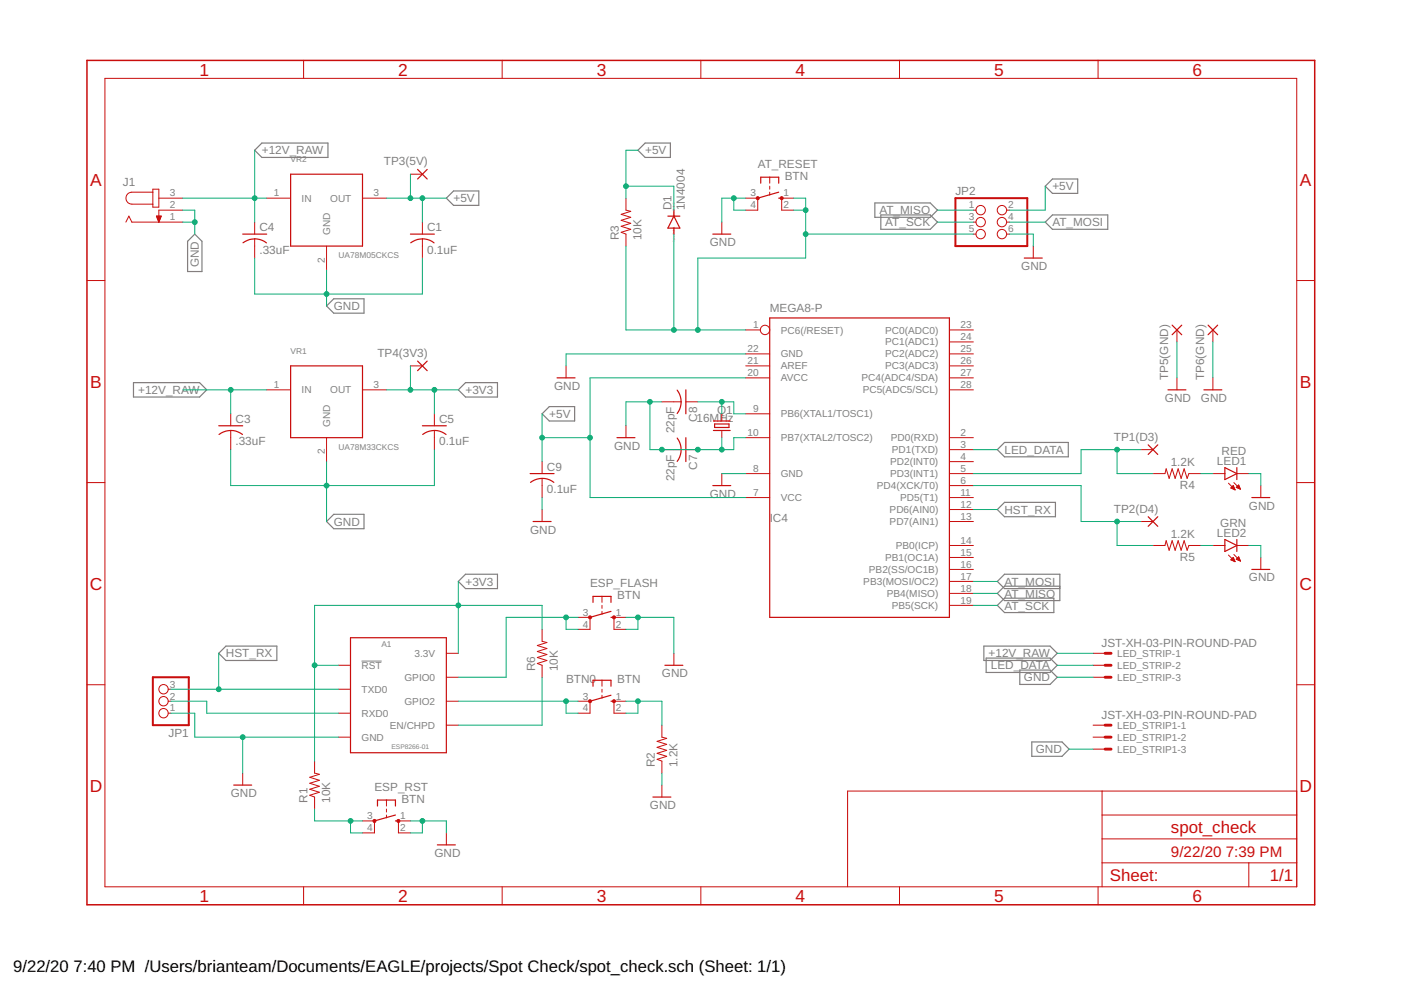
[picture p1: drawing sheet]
<svg xmlns="http://www.w3.org/2000/svg" width="297mm" height="210mm" viewBox="0 0 297 210" stroke-linecap="round" stroke-linejoin="round" font-family="sans-serif">
<path d="M76.6 140.2h4.3" fill="none" stroke="#808080" stroke-width=".21"/>
<g fill="none" stroke="#808080" stroke-width=".25">
<path d="M54 31.9l1.5-1.6h14v3.1h-14zM136.8 30.3h5.3v3.1h-5.3l-1.5-1.5zM221.6 39.5l1.5-1.5h5.4v3h-5.4zM41.3 49.6l1.5 1.6v6.4h-3v-6.4zM94.6 42l1.6-1.5h5.3v3h-5.3zM185.5 43h11.7l1.6 1.6-1.6 1.5h-11.7zM186.8 45.6h10.4l1.6 1.5-1.6 1.5h-10.4zM221.6 47.1l1.5-1.5h11.8v3h-11.8zM69.2 64.9l1.6-1.5h6.4v3h-6.4zM28.3 81.1h14l1.5 1.6-1.5 1.5h-14zM97.2 82.7l1.5-1.6h6.8v3.1h-6.8zM114.9 87.7l1.6-1.5h5.3v3.1h-5.3z"/>
<path d="M211.5 95.3l1.5-1.5h13.5v3.1h-13.5zM69.2 110.6l1.6-1.5h6.4v3h-6.4zM211.5 108l1.5-1.5h10.8v3.1h-10.8zM46.4 138.5l1.5-1.5h10.8v3h-10.8zM97.2 123.3l1.5-1.5h6.8v3h-6.8zM208.6 137h14l1.6 1.5-1.6 1.5h-14zM209.1 139.5h13.5l1.6 1.6-1.6 1.5h-13.5zM211.5 128.4l1.5-1.6h10.4v3.1h-10.4zM224.7 124.3h-11.7l-1.5 1.5 1.5 1.5h11.7v-5.5h-11.7l-1.5 1.5 1.5 1.5h11.7M216.2 142.1h6.4l1.6 1.5-1.6 1.5h-6.4zM218.8 157.3h6.4l1.5 1.5-1.5 1.6h-6.4z"/>
</g>
<g fill="none" stroke="#c90d0c" stroke-width=".21">
<path d="M22.2 16.6h252.7v171.4h-252.7zM64.4 12.8v3.8M106.5 12.8v3.8M148.6 12.8v3.8M190.7 12.8v3.8M232.8 12.8v3.8M87 36.9h2.6M163.2 37.6v1.2M163.2 39.5v.6M18.4 59.5h3.8M26.7 47.1l.6-1.3 .7 1.3h10.8M32.4 40.7h-4.4a1.27 1.27 0 0 0-1.3 1.3 1.27 1.27 0 0 0 1.3 1.3h4.4"/>
<path d="M32.4 40.1h1.3v3.8h-1.3zM33.2 45.8h1l-.5 1.3zM33.2 46h.9M33.3 46.1h.8M33.3 46.2h.7M33.4 46.3h.6M33.4 46.4h.6M33.5 46.6h.4M33.5 46.7h.3M33.6 46.8h.2M33.6 46.9h.1M33.7 47h.1"/>
<path d="M33.7 42h5.1M38.8 44.6h-5.1v2.5M54 47.1v2.5M54 50.7v4M56.5 42h5.1M69.2 52.2v5.1M76.9 42h5M89.6 47.1v2.5M89.6 50.7v4M132.7 42v2.6l1 .2-2 .6 2 .7-2 .6 2 .6-2 .7 2 .6-2 .7 1 .3v2.6M153 47.1v2.5M158.1 42h2.6v2.6h-2.6"/>
<path d="M163.2 40.7v.7M168.3 42h-2.6v2.6h2.6M206.4 47.1h.5M206.4 44.6h.5M206.4 49.6h.5M213.4 47.1h.6M213.4 44.6h.6M213.4 49.6h.6M219.1 52.2v2.5M274.9 59.5h3.8M87 77.6h2.6M120 77.6v2.5"/>
<path d="M158.1 75h5.1M158.1 77.6h5.1M158.1 70h3.1M201.3 75h5.1M201.3 77.6h5.1M201.3 72.5h5.1M201.3 70h5.1M249.5 70v2.5M257.2 70v2.5M48.9 87.7v2.6M48.9 91.3v4M56.5 82.7h5.1"/>
<path d="M69.2 92.8v5.1M76.9 82.7h5M92.1 87.7v2.6M92.1 91.3v4M114.9 97.9v2.5M132.7 90.3v2.5M140.3 95.3h4.1M140.3 85.2h4.1M145.4 95.3h2.6M145.4 85.2h2.6M153 87.7v1.6M153 91.3v1.5"/>
<path d="M158.1 92.8h5.1M158.1 87.7h5.1M158.1 80.1h5.1M201.3 95.3h5.1M201.3 92.8h5.1M201.3 80.1h5.1M201.3 97.9h5.1M201.3 82.7h5.1M241.9 95.3h2.6M249.5 80.1v2.6M257.2 80.1v2.6M18.4 102.3h3.8"/>
<path d="M114.9 101.4v4.1M114.9 108v2.6M153 100.4v2.6M158.1 100.4h5.1M158.1 105.5h5.1M201.3 100.4h5.1M201.3 105.5h5.1M201.3 118.2h5.1M201.3 115.7h5.1M201.3 110.6h5.1M201.3 108h5.1M201.3 103h5.1"/>
<path d="M241.9 110.6h2.6M244.5 100.4h2.5l.2-1 .7 2 .6-2 .7 2 .6-2 .6 2 .7-2 .6 2 .4-1h2.5M244.5 115.7h2.5l.2-1.1 .7 2.1 .6-2.1 .7 2.1 .6-2.1 .6 2.1 .7-2.1 .6 2.1 .4-1h2.5M257.2 100.4h2.5M257.2 115.7h2.5M260.5 102.4l1.4 1.5M260.5 117.7l1.4 1.4M261 118.7h.7M261 103.5h.7M261.1 103.4h.5M261.1 118.6h.5M261.2 103.3h.4"/>
<path d="M261.2 118.8h.5M261.2 118.4h.4M261.3 103.6h.4M261.3 103.1h.3M261.3 118.3h.2M261.4 103h.1M261.5 103l.4 .8-.9-.3zM261.5 118.2l-.5 .5 .9 .4M261.5 118.2l.4 .9M261.5 118.2h.1M261.5 118.9h.3M261.6 103.7h.2"/>
<path d="M261.6 102.3l1.4 1.4M261.6 117.6l1.4 1.4M261.8 119h.1M262.1 103.3l.5-.5 .4 .9zM262.1 118.6l.9 .4M262.1 118.6l.5-.5 .4 .9M262.1 118.6h.7M262.2 103.4h.6M262.2 103.3h.6M262.2 100.4h2.6M262.2 115.7h2.6M262.3 118.4h.5"/>
<path d="M262.3 103.1h.4M262.4 118.7h.5M262.4 118.3h.3M262.4 103.5h.5M262.4 103h.3M262.5 118.2h.2M262.6 102.9h.1M262.6 118.1h.1M262.6 118.8h.3M262.7 103.6h.3M262.9 118.9h.1M267.3 103v2.5"/>
<path d="M267.3 118.2v2.5M274.9 102.3h3.8M94.6 138.5h2.6M114.9 133.4v2.6l1.1 .2-2.1 .7 2.1 .6-2.1 .6 2.1 .7-2.1 .6 2.1 .6-2.1 .7 1 .4v2.5M122.6 130.9h2.5v2.5h-2.5M127.6 126.4v1.3M127.6 128.4v.6M127.6 129.6v.7M132.7 130.9h-2.5v2.5h2.5M142.9 138.5v2.6M201.3 128.4h5.1M201.3 125.8h5.1"/>
<path d="M201.3 123.3h5.1M201.3 120.7h5.1M231.8 138.5h2.5M18.4 145.2h3.8M35.7 146.1h.5M35.7 151.2h.5M35.7 148.7h.5M71.8 141.1h2.5M71.8 146.1h2.5M71.8 151.2h2.5M71.8 156.3h2.5M94.6 153.8h2.6"/>
<path d="M94.6 148.7h2.6M94.6 143.6h2.6M122.6 148.7h2.5v2.5h-2.5M127.6 144.2v1.3M127.6 146.1v.7M127.6 147.4v.6M132.7 148.7h-2.5v2.5h2.5M140.3 153.8v2.5l1.1 .2-2.1 .7 2.1 .6-2.1 .7 2.1 .6-2.1 .6 2.1 .7-2.1 .6 1 .4v2.5M231.8 141.1h2.5M231.8 156.3h2.5M231.8 153.8h2.5M231.8 143.6h2.5"/>
<path d="M231.8 158.8h2.5M274.9 145.2h3.8M51.5 163.9v2.6M66.7 161.4v2.5l1 .3-2 .6 2 .6-2 .7 2 .6-2 .6 2 .7-2 .6 1 .4v2.5M76.9 174.1h2.5v2.5h-2.5M81.9 169.6v1.3M81.9 171.5v.7M81.9 172.8v.6M87 174.1h-2.5v2.5h2.5M94.6 176.6v2.5M140.3 166.5v2.5M233.7 167.7v20.3"/>
<path d="M233.7 177.9h41.2M233.7 172.8h41.2M274.9 167.7h-95.2v20.3M64.4 188v3.8M106.5 188v3.8M148.6 188v3.8M190.7 188v3.8M232.8 188v3.8M233.7 182.9h41.2M264.8 182.9v5.1"/>
<circle cx="207.9" cy="47.1" r=".99"/>
<circle cx="207.9" cy="49.6" r=".99"/>
<circle cx="207.9" cy="44.6" r=".99"/>
<circle cx="212.4" cy="49.6" r=".99"/>
<circle cx="212.4" cy="47.1" r=".99"/>
<circle cx="212.4" cy="44.6" r=".99"/>
<circle cx="162.2" cy="70" r=".99"/>
<circle cx="34.7" cy="146.1" r=".99"/>
<circle cx="34.7" cy="151.2" r=".99"/>
<circle cx="34.7" cy="148.7" r=".99"/>
</g>
<g fill="none" stroke="#c90d0c" stroke-width=".25">
<path d="M61.6 36.9h15.3v15.3h-15.3zM88.5 35.9l2.1 2.1M90.6 35.9l-2.1 2.1M161.3 38.8v-1.2h3.8v1.2M51.5 49.6h5M54 50.6l1.6 .3 .9 .6M54 50.7l-1.1 .1-1.4 .7M87 49.6h5.1M89.6 50.6l1.5 .3 .9 .6M89.6 50.7l-1.1 .1-1.4 .7M141.6 45.8h2.5M142.9 45.8l1.2 2.6h-2.5z"/>
<path d="M142.9 44.6v1.2M142.9 48.4v1.2M151.1 49.6h3.8M165.1 42h.6M165.1 40.7l-4.4 1.3M217.2 54.7h3.8M61.6 77.6h15.3v15.2h-15.3zM88.5 76.6l2.1 2M90.6 76.6l-2.1 2M163.2 67.4h38.1v63.5h-38.1zM248.5 68.9l2 2.1M250.5 68.9l-2 2.1"/>
<path d="M256.1 68.9l2.1 2.1M258.2 68.9l-2.1 2.1M46.4 90.3h5.1M46.4 92.1a4.1 4.1 0 0 1 5 0M89.6 90.3h5M89.6 92.1a4 4 0 0 1 5 0M118.1 80.1h3.8M130.8 92.8h3.8M143.6 92.9l.5 .9 .3 1.5M143.6 82.7l.5 .9 .3 1.6M144.4 95.3l-.3 1.6-.5 .9M144.4 85.2l-.3 1.6-.5 .9"/>
<path d="M145.4 82.7v5M145.4 92.8v5.1M151.3 89.3h3.5M151.3 91.3h3.5M151.5 89.9h3.1v.7h-3.1zM243.4 94.3l2.1 2.1M245.5 94.3l-2.1 2.1M247.6 82.7h3.8M255.2 82.7h3.9M259.7 99.1l2.5 1.3-2.5 1.3zM262.2 99.1v2.6M112.4 100.4h5.1"/>
<path d="M112.5 102.3a4 4 0 0 1 4.9 0M113 110.6h3.8M151.1 103h3.8M243.4 109.6l2.1 2M245.5 109.6l-2.1 2M259.7 114.4l2.5 1.3-2.5 1.2zM262.2 114.4v2.5M265.4 105.5h3.8M74.3 135.2h20.3v24.4h-20.3zM125.7 127.7v-1.3h3.8v1.3M129.5 130.9h.7M129.5 129.6l-4.4 1.3"/>
<path d="M265.4 120.7h3.8M125.7 145.5v-1.3h3.8v1.3M129.5 148.7h.7M129.5 147.4l-4.4 1.3M141 141.1h3.8M49.6 166.5h3.8M80 170.9v-1.3h3.8v1.3M83.8 174.1h.7M83.8 172.8l-4.4 1.3M92.7 179.1h3.8M138.4 169h3.8"/>
</g>
<g fill="#c90d0c" stroke="#c90d0c" stroke-width=".21">
<path d="M79.2 173.8h.4v.5h-.4z" fill-rule="evenodd"/>
<path d="M84.2 173.8h.5v.5h-.5z" fill-rule="evenodd"/>
<circle cx="125.1" cy="130.9" r=".33"/>
<circle cx="130.2" cy="130.9" r=".33"/>
<circle cx="160.7" cy="42" r=".33"/>
<circle cx="165.7" cy="42" r=".33"/>
<circle cx="125.1" cy="148.7" r=".33"/>
<circle cx="130.2" cy="148.7" r=".33"/>
</g>
<path d="M202.6 42h15.2v10.2h-15.2zM32.4 143.6h7.6v10.2h-7.6z" fill="none" stroke="#c90d0c" stroke-width=".42"/>
<path d="M234.3 138.5h1.3M234.3 141.1h1.3M234.3 143.6h1.3M234.3 153.8h1.3M234.3 156.3h1.3M234.3 158.8h1.3" fill="none" stroke="#c90d0c" stroke-width=".61"/>
<path d="M18.4 12.8h260.3v179h-260.3z" fill="none" stroke="#c90d0c" stroke-width=".32"/>
<g fill="none" stroke="#0dab76" stroke-width=".21">
<path d="M54 31.9v15.2M87 36.9v5.1M132.7 39.5h10.2v5.1M135.3 31.9h-2.6v10.1M221.6 39.5v5.1h-7.6M38.8 47.1h2.5M38.8 44.6h2.5v5M38.8 42h17.7M54 54.7v7.6h35.6v-7.6M69.2 57.3v7.6M81.9 42h12.7M89.6 42v5.1"/>
<path d="M132.7 52.2v17.8h25.4M142.9 49.6v20.4M155.6 42v2.6h2.5M158.1 42h-5.1v5.1M168.3 44.6h2.5M168.3 42h2.5v12.7h-22.8v15.3M170.8 49.6h35.6M198.8 47.1h7.6M198.8 44.6h7.6M214 47.1h7.6M214 49.6h5.1v2.6M87 77.6v5.1"/>
<path d="M158.1 75h-38.1v2.6M249.5 72.5v7.6M257.2 72.5v7.6M38.8 82.7h17.7M48.9 82.7v5M48.9 95.3v7.7h43.2v-7.7M69.2 97.9v12.7M81.9 82.7h15.3M92.1 82.7v5M114.9 92.8h10.2M114.9 87.7v10.2M137.8 85.2v10.1h17.8v-2.5h2.5"/>
<path d="M140.3 85.2h-7.6v5.1M148 85.2h7.6v2.5h2.5M153 85.2v2.5M153 92.8v2.5M158.1 80.1h-33v25.4h33M206.4 95.3h5.1M236.8 95.3v5.1h7.7M241.9 95.3h-12.7v5.1h-22.8M114.9 105.5v2.5M153 100.4h5.1M206.4 103h22.8v7.6h12.7M206.4 108h5.1"/>
<path d="M236.8 110.6v5.1h7.7M254.6 100.4h2.6M254.6 115.7h2.6M264.8 100.4h2.5v2.6M264.8 115.7h2.5v2.5M46.4 138.5v7.6M97.2 123.3v15.2M114.9 133.4v-5h-48.2v33M120 130.9v2.5h2.6M122.6 130.9h-15.3v12.7h-10.1M132.7 130.9h10.2v7.6M135.3 130.9v2.5h-2.6"/>
<path d="M206.4 128.4h5.1M206.4 123.3h5.1M206.4 125.8h5.1M224.2 138.5h7.6M36.2 151.2h5.1v5.1h30.5M36.2 148.7h7.6v2.5h28M36.2 146.1h35.6M51.5 156.3v7.6M66.7 141.1h5.1M97.2 148.7h25.4M114.9 143.6v10.2h-17.7M120 148.7v2.5h2.6"/>
<path d="M132.7 148.7h7.6v5.1M135.3 148.7v2.5h-2.6M224.2 143.6h7.6M224.2 141.1h7.6M226.7 158.8h5.1M66.7 171.5v2.6h10.2M74.3 174.1v2.5h2.6M87 174.1h7.6v2.5M89.6 174.1v2.5h-2.6M140.3 163.9v2.6"/>
</g>
<g fill="#0dab76" stroke="#0dab76" stroke-width=".21">
<circle cx="135.3" cy="130.9" r=".51"/>
<circle cx="41.3" cy="47.1" r=".51"/>
<circle cx="69.2" cy="62.3" r=".51"/>
<circle cx="148" cy="95.3" r=".51"/>
<circle cx="140.3" cy="95.3" r=".51"/>
<circle cx="137.8" cy="85.2" r=".51"/>
<circle cx="153" cy="95.3" r=".51"/>
<circle cx="155.6" cy="42" r=".51"/>
<circle cx="51.5" cy="156.3" r=".51"/>
<circle cx="69.2" cy="103" r=".51"/>
<circle cx="89.6" cy="174.1" r=".51"/>
<circle cx="120" cy="130.9" r=".51"/>
<circle cx="46.4" cy="146.1" r=".51"/>
<circle cx="87" cy="42" r=".51"/>
<circle cx="89.6" cy="42" r=".51"/>
<circle cx="132.7" cy="39.5" r=".51"/>
<circle cx="125.1" cy="92.8" r=".51"/>
<circle cx="114.9" cy="92.8" r=".51"/>
<circle cx="87" cy="82.7" r=".51"/>
<circle cx="92.1" cy="82.7" r=".51"/>
<circle cx="97.2" cy="128.4" r=".51"/>
<circle cx="66.7" cy="141.1" r=".51"/>
<circle cx="153" cy="85.2" r=".51"/>
<circle cx="170.8" cy="44.6" r=".51"/>
<circle cx="170.8" cy="49.6" r=".51"/>
<circle cx="142.9" cy="70" r=".51"/>
<circle cx="148" cy="70" r=".51"/>
<circle cx="54" cy="42" r=".51"/>
<circle cx="48.9" cy="82.7" r=".51"/>
<circle cx="236.8" cy="95.3" r=".51"/>
<circle cx="236.8" cy="110.6" r=".51"/>
<circle cx="74.3" cy="174.1" r=".51"/>
<circle cx="120" cy="148.7" r=".51"/>
<circle cx="135.3" cy="148.7" r=".51"/>
</g>
<g font-size="3.7" fill="#c90d0c">
<text x="42.3" y="16">1</text>
<text x="84.4" y="16">2</text>
<text x="126.5" y="16">3</text>
<text x="168.6" y="16">4</text>
<text x="210.7" y="16">5</text>
<text x="252.9" y="16">6</text>
<text x="19.1" y="39.3">A</text>
<text x="275.6" y="39.3">A</text>
<text x="19.1" y="82.2">B</text>
<text x="275.6" y="82.2">B</text>
<text x="19" y="125">C</text>
<text x="275.5" y="125">C</text>
<text x="19" y="167.9">D</text>
<text x="275.5" y="167.9">D</text>
<text x="42.3" y="191.2">1</text>
<text x="84.4" y="191.2">2</text>
<text x="126.5" y="191.2">3</text>
<text x="168.6" y="191.2">4</text>
<text x="210.7" y="191.2">5</text>
<text x="252.9" y="191.2">6</text>
</g>
<g font-size="3.6" fill="#c90d0c">
<text x="248.3" y="176.6">spot_check</text>
<text x="235.3" y="186.9">Sheet:</text>
<text x="269.2" y="186.8">1/1</text>
</g>
<g font-size="3.5">
<text x="2.8" y="206.1">9/22/20</text>
<text x="15.6" y="206.1">7:40 PM /Users/brianteam/Documents/EAGLE/projects/Spot Check/spot_check.sch (Sheet: 1/1)</text>
</g>
<g font-size="3.2" fill="#c90d0c">
<text x="248.3" y="181.7">9/22/20</text>
<text x="259.9" y="181.7">7:39 PM</text>
</g>
<g font-size="2.5" fill="#808080">
<text x="55.5" y="32.7">+12V_RAW</text>
<text x="81.4" y="35.1">TP3(5V)</text>
<text x="136.8" y="32.7">+5V</text>
<text x="160.7" y="35.7">AT_RESET</text>
<text x="26.1" y="39.5">J1</text>
<text x="166.4" y="38.2">BTN</text>
<text x="202.6" y="41.4">JP2</text>
<text x="223.1" y="40.4">+5V</text>
<text x="96.2" y="42.9">+5V</text>
<text x="142.4" y="44.6" transform="rotate(-90 142.4 44.6)">D1</text>
<text x="145.2" y="44.6" transform="rotate(-90 145.2 44.6)">1N4004</text>
<text x="186.5" y="45.4">AT_MISO</text>
<text x="187.7" y="48">AT_SCK</text>
<text x="223.1" y="48">AT_MOSI</text>
<text x="55" y="53.8">.33uF</text>
<text x="55" y="49">C4</text>
<text x="90.6" y="53.8">0.1uF</text>
<text x="90.6" y="49">C1</text>
<text x="131.2" y="50.9" transform="rotate(-90 131.2 50.9)">R3</text>
<text x="136" y="50.9" transform="rotate(-90 136 50.9)">10K</text>
<text x="150.5" y="52.2">GND</text>
<text x="42.2" y="56.7" transform="rotate(-90 42.2 56.7)">GND</text>
<text x="216.5" y="57.3">GND</text>
<text x="70.8" y="65.8">GND</text>
<text x="163.2" y="66.1">MEGA8-P</text>
<text x="80" y="75.7">TP4(3V3)</text>
<text x="29.3" y="83.5">+12V_RAW</text>
<text x="98.7" y="83.5">+3V3</text>
<text x="117.5" y="82.6">GND</text>
<text x="247.7" y="80.6" transform="rotate(-90 247.7 80.6)">TP5(GND)</text>
<text x="255.3" y="80.6" transform="rotate(-90 255.3 80.6)">TP6(GND)</text>
<text x="49.9" y="89.6">C3</text>
<text x="93.1" y="89.6">C5</text>
<text x="116.5" y="88.6">+5V</text>
<text x="147.7" y="89.5">16MHz</text>
<text x="147.8" y="89.4" transform="rotate(-90 147.8 89.4)">C8</text>
<text x="152" y="87.7">Q1</text>
<text x="247" y="85.2">GND</text>
<text x="254.6" y="85.2">GND</text>
<text x="49.9" y="94.5">.33uF</text>
<text x="93.1" y="94.5">0.1uF</text>
<text x="130.2" y="95.3">GND</text>
<text x="143" y="91.9" transform="rotate(-90 143 91.9)">22pF</text>
<text x="236.2" y="93.5">TP1(D3)</text>
<text x="116" y="99.8">C9</text>
<text x="147.8" y="99.6" transform="rotate(-90 147.8 99.6)">C7</text>
<text x="213" y="96.2">LED_DATA</text>
<text x="248.2" y="98.9">1.2K</text>
<text x="258" y="98.6">LED1</text>
<text x="259" y="96.5">RED</text>
<text x="116" y="104.6">0.1uF</text>
<text x="143" y="102.1" transform="rotate(-90 143 102.1)">22pF</text>
<text x="150.5" y="105.5">GND</text>
<text x="250.2" y="103.7">R4</text>
<text x="70.8" y="111.5">GND</text>
<text x="112.4" y="113.1">GND</text>
<text x="163.2" y="110.6">I</text>
<text x="163.9" y="110.6">C4</text>
<text x="213" y="108.9">HST_RX</text>
<text x="236.2" y="108.7">TP2(D4)</text>
<text x="258" y="113.9">LED2</text>
<text x="258.7" y="111.7">GRN</text>
<text x="264.8" y="108">GND</text>
<text x="248.2" y="114.1">1.2K</text>
<text x="250.2" y="118.9">R5</text>
<text x="98.7" y="124.2">+3V3</text>
<text x="125.1" y="124.5">ESP_FLASH</text>
<text x="213" y="124.2">AT_MOSI</text>
<text x="264.8" y="123.3">GND</text>
<text x="130.8" y="127.1">BTN</text>
<text x="213" y="129.2">AT_SCK</text>
<text x="213" y="126.7">AT_MISO</text>
<text x="233.5" y="137.1">JST-XH-03-PIN-ROUND-PAD</text>
<text x="47.9" y="139.4">HST_RX</text>
<text x="113.4" y="142.3" transform="rotate(-90 113.4 142.3)">R6</text>
<text x="118.2" y="142.3" transform="rotate(-90 118.2 142.3)">10K</text>
<text x="140.3" y="143.6">GND</text>
<text x="209.6" y="139.4">+12V_RAW</text>
<text x="210.1" y="141.9">LED_DATA</text>
<text x="120" y="144.9">BTN0</text>
<text x="130.8" y="144.9">BTN</text>
<text x="217.1" y="144.5">GND</text>
<text x="233.5" y="152.4">JST-XH-03-PIN-ROUND-PAD</text>
<text x="35.7" y="156.2">JP1</text>
<text x="219.6" y="159.7">GND</text>
<text x="79.4" y="167.7">ESP_RST</text>
<text x="138.8" y="162.6" transform="rotate(-90 138.8 162.6)">R2</text>
<text x="143.6" y="162.6" transform="rotate(-90 143.6 162.6)">1.2K</text>
<text x="48.9" y="169">GND</text>
<text x="65.2" y="170.3" transform="rotate(-90 65.2 170.3)">R1</text>
<text x="70" y="170.3" transform="rotate(-90 70 170.3)">10K</text>
<text x="85.1" y="170.3">BTN</text>
<text x="137.8" y="171.5">GND</text>
<text x="92.1" y="181.7">GND</text>
</g>
<g font-size="2.1" fill="#808080">
<text x="36" y="41.7">3</text>
<text x="58.1" y="41.7">1</text>
<text x="79.2" y="41.7">3</text>
<text x="159.1" y="41.7">3</text>
<text x="166.1" y="41.7">1</text>
<text x="36" y="44.2">2</text>
<text x="36" y="46.7">1</text>
<text x="63.9" y="42.8">IN</text>
<text x="70" y="42.8">OUT</text>
<text x="159.1" y="44.2">4</text>
<text x="166.1" y="44.2">2</text>
<text x="205.4" y="44.2">1</text>
<text x="205.4" y="46.7">3</text>
<text x="213.8" y="44.2">2</text>
<text x="213.8" y="46.7">4</text>
<text x="70" y="49.8" transform="rotate(-90 70 49.8)">GND</text>
<text x="205.4" y="49.3">5</text>
<text x="213.8" y="49.3">6</text>
<text x="68.9" y="55.7" transform="rotate(-90 68.9 55.7)">2</text>
<text x="159.7" y="69.6">1</text>
<text x="165.5" y="70.7">PC6(/RESET)</text>
<text x="187.7" y="70.7">PC0(ADC0)</text>
<text x="203.6" y="69.6">23</text>
<text x="158.5" y="74.7">22</text>
<text x="158.5" y="77.2">21</text>
<text x="165.5" y="75.8">GND</text>
<text x="187.7" y="75.8">PC2(ADC2)</text>
<text x="187.7" y="73.3">PC1(ADC1)</text>
<text x="203.6" y="77.2">26</text>
<text x="203.6" y="74.7">25</text>
<text x="203.6" y="72.1">24</text>
<text x="58.1" y="82.3">1</text>
<text x="63.9" y="83.4">IN</text>
<text x="70" y="83.4">OUT</text>
<text x="79.2" y="82.3">3</text>
<text x="158.5" y="79.8">20</text>
<text x="165.5" y="78.3">AREF</text>
<text x="165.5" y="80.9">AVCC</text>
<text x="182.7" y="80.9">PC4(ADC4/SDA)</text>
<text x="182.9" y="83.4">PC5(ADC5/SCL)</text>
<text x="187.7" y="78.3">PC3(ADC3)</text>
<text x="203.6" y="82.3">28</text>
<text x="203.6" y="79.8">27</text>
<text x="159.7" y="87.4">9</text>
<text x="165.5" y="88.5">PB6(XTAL1/TOSC1)</text>
<text x="70" y="90.5" transform="rotate(-90 70 90.5)">GND</text>
<text x="158.5" y="92.4">10</text>
<text x="165.5" y="93.6">PB7(XTAL2/TOSC2)</text>
<text x="188.9" y="93.6">PD0(RXD)</text>
<text x="203.6" y="95">3</text>
<text x="203.6" y="92.4">2</text>
<text x="68.9" y="96.3" transform="rotate(-90 68.9 96.3)">2</text>
<text x="159.7" y="100.1">8</text>
<text x="165.5" y="101.2">GND</text>
<text x="188.7" y="101.2">PD3(INT1)</text>
<text x="188.7" y="98.6">PD2(INT0)</text>
<text x="189.1" y="96.1">PD1(TXD)</text>
<text x="203.6" y="100.1">5</text>
<text x="203.6" y="97.5">4</text>
<text x="159.7" y="105.1">7</text>
<text x="165.5" y="106.3">VCC</text>
<text x="185.9" y="103.7">PD4(XCK/T0)</text>
<text x="190.9" y="106.3">PD5(T1)</text>
<text x="203.6" y="107.7">12</text>
<text x="203.6" y="105.1">11</text>
<text x="203.6" y="102.6">6</text>
<text x="188.6" y="111.3">PD7(AIN1)</text>
<text x="188.6" y="108.8">PD6(AIN0)</text>
<text x="203.6" y="110.2">13</text>
<text x="187.7" y="119">PB1(OC1A)</text>
<text x="189.9" y="116.4">PB0(ICP)</text>
<text x="203.6" y="117.8">15</text>
<text x="203.6" y="115.3">14</text>
<text x="183" y="124">PB3(MOSI/OC2)</text>
<text x="184.2" y="121.5">PB2(SS/OC1B)</text>
<text x="203.6" y="125.5">18</text>
<text x="203.6" y="122.9">17</text>
<text x="203.6" y="120.4">16</text>
<text x="123.6" y="130.5">3</text>
<text x="130.5" y="130.5">1</text>
<text x="188" y="126.6">PB4(MISO)</text>
<text x="189.1" y="129.1">PB5(SCK)</text>
<text x="203.6" y="128">19</text>
<text x="123.6" y="133.1">4</text>
<text x="130.5" y="133.1">2</text>
<text x="76.6" y="141.8">RST</text>
<text x="87.9" y="139.3">3.3V</text>
<text x="236.8" y="139.3">LED_STRIP-1</text>
<text x="236.8" y="141.8">LED_STRIP-2</text>
<text x="36" y="148.3">2</text>
<text x="36" y="145.8">3</text>
<text x="76.6" y="146.9">TXD0</text>
<text x="85.8" y="149.4">GPIO2</text>
<text x="85.8" y="144.4">GPIO0</text>
<text x="123.6" y="148.3">3</text>
<text x="130.5" y="148.3">1</text>
<text x="236.8" y="144.4">LED_STRIP-3</text>
<text x="36" y="150.9">1</text>
<text x="76.6" y="152">RXD0</text>
<text x="82.7" y="154.5">EN/CHPD</text>
<text x="123.6" y="150.9">4</text>
<text x="130.5" y="150.9">2</text>
<text x="236.8" y="154.5">LED_STRIP1-1</text>
<text x="76.6" y="157.1">GND</text>
<text x="236.8" y="157.1">LED_STRIP1-2</text>
<text x="236.8" y="159.6">LED_STRIP1-3</text>
<text x="77.8" y="173.7">3</text>
<text x="84.8" y="173.7">1</text>
<text x="77.8" y="176.2">4</text>
<text x="84.8" y="176.2">2</text>
</g>
<g font-size="1.8" fill="#808080">
<text x="61.6" y="34.4">VR2</text>
<text x="71.8" y="54.7">UA78M05CKCS</text>
<text x="61.6" y="75">VR1</text>
<text x="71.8" y="95.3">UA78M33CKCS</text>
<text x="80.9" y="137.1">A1</text>
</g>
<text font-size="1.4" fill="#808080" x="83" y="158.8">ESP8266-01</text>
<g font-size=".6" fill="#ffba08">
<text x="143.1" y="46.2" transform="rotate(-90 143.1 46.2)">SpiceOrder 2</text>
<text x="143.1" y="51.3" transform="rotate(-90 143.1 51.3)">SpiceOrder 1</text>
</g>
</svg>
